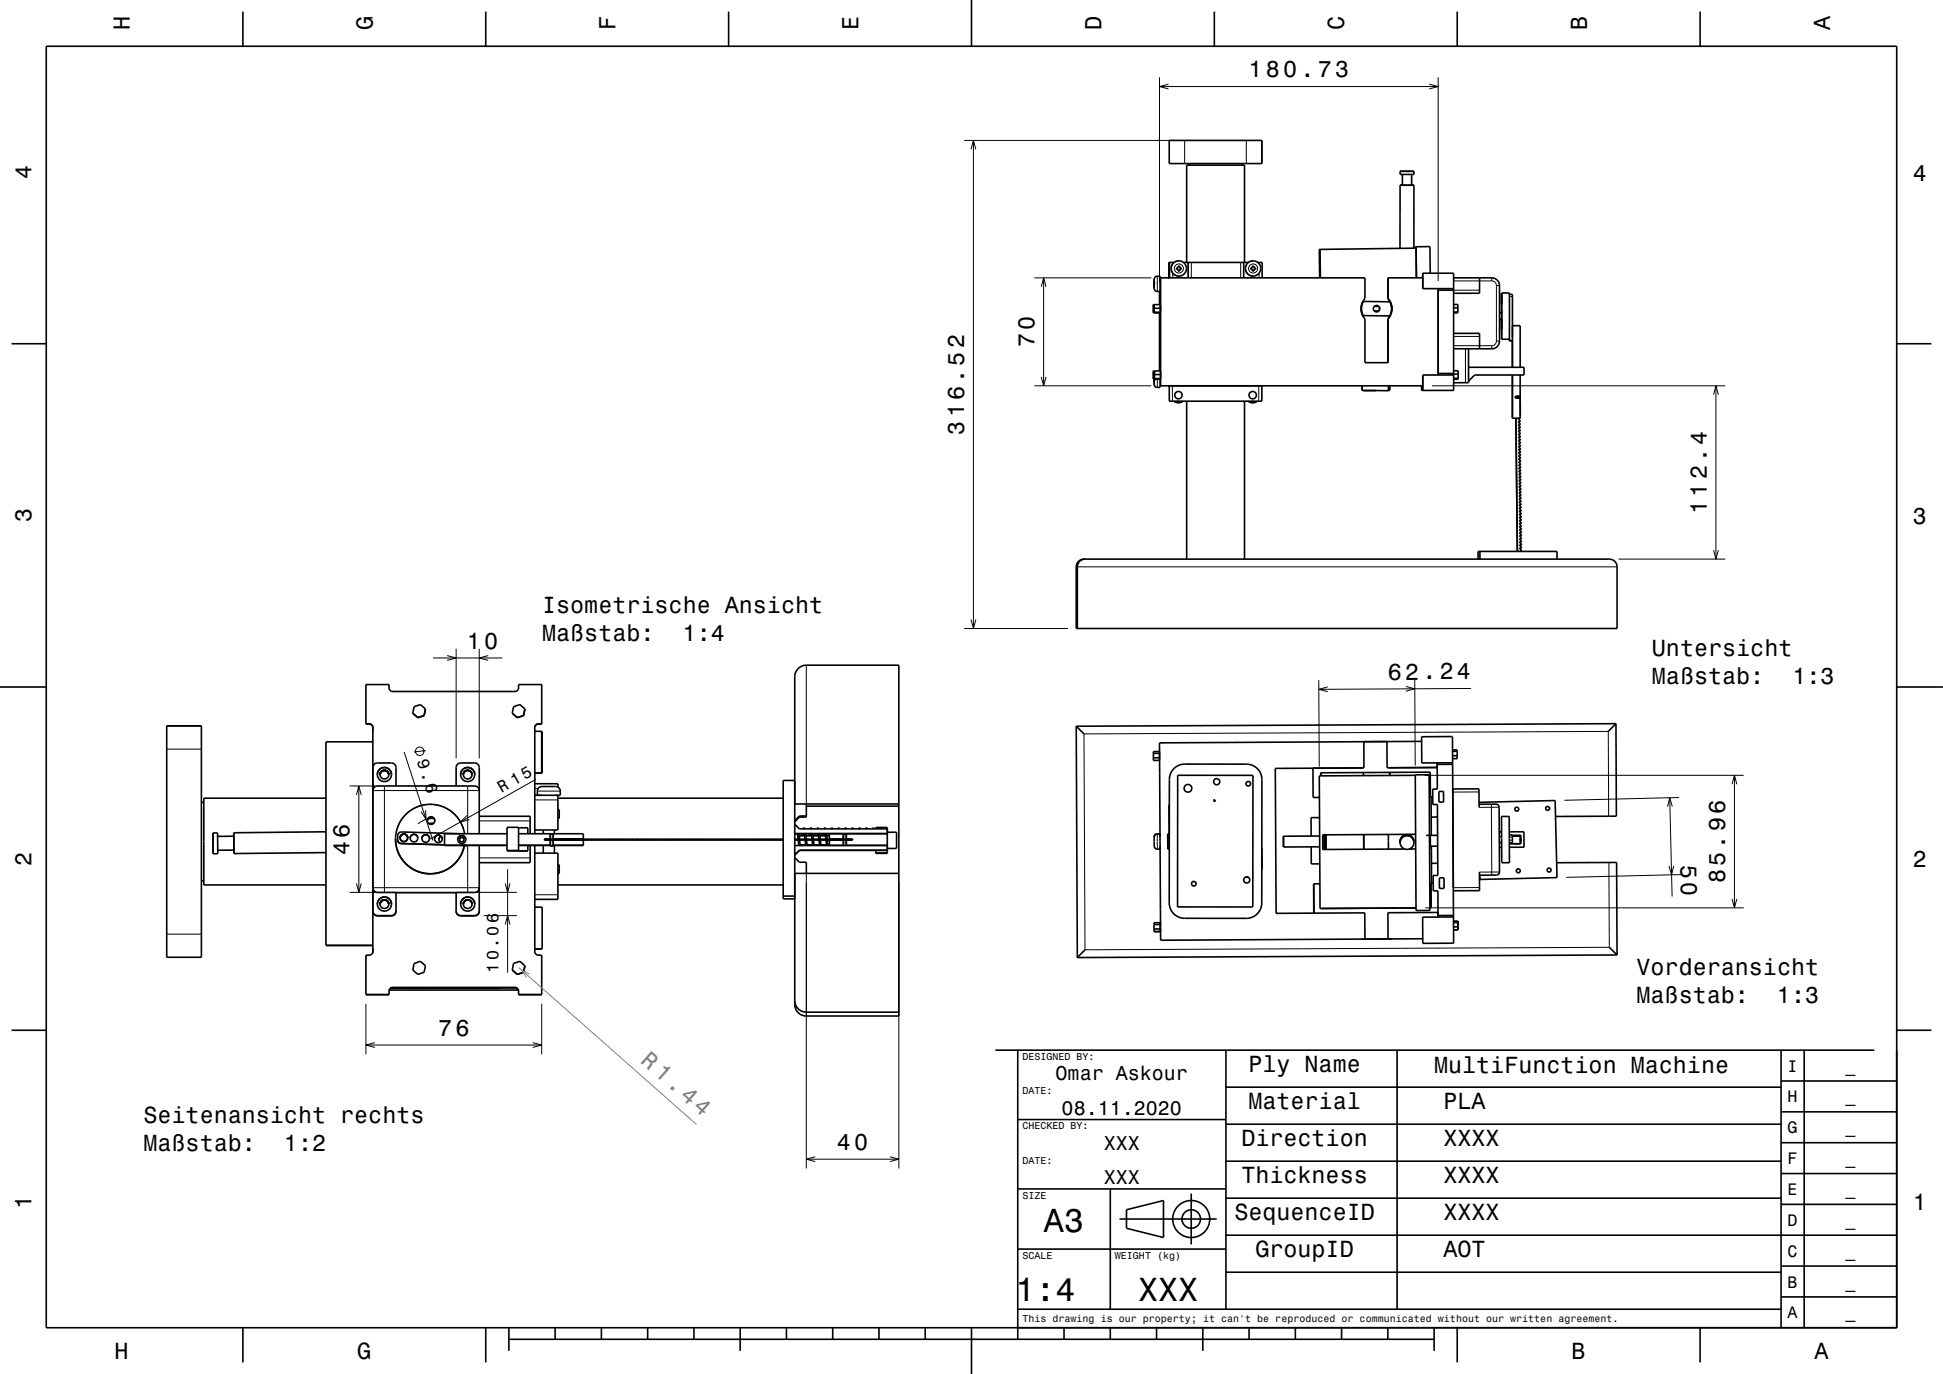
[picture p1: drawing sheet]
<svg xmlns="http://www.w3.org/2000/svg" width="420mm" height="297mm" viewBox="0 0 420 297" stroke-linecap="round" stroke-linejoin="round" font-family="sans-serif">
<g fill="none" stroke="#000" stroke-width=".22">
<path d="M250.6 16.7v44.3M250.6 18.7h60.3M252.6 18.2l-2 .5 2 .5M308.9 18.2l2 .5-2 .5M310.9 16.7v44M208.4 30.4h45.7M209.9 32.3l.5-1.9 .5 1.9M210.4 30.4v105.5M256.1 30.4v5M269.4 30.4v5M272.7 30.4v5M272.8 30.4v5"/>
<path d="M250.2 59.7v3.3M252.7 56.7v3.3M252.8 56.7v3.4M253.5 56.7v.3M253.5 59v1.1M254.8 56.4a1.65 1.65 0 0 0-1.6 1.6 1.65 1.65 0 0 0 1.6 1.7M256.8 56.7v3.4M257.5 56.7v3.4M268.2 56.7v3.4M270.9 56.4a1.65 1.65 0 0 0-1.7 1.6 1.65 1.65 0 0 0 1.7 1.7M272.2 56.7v.3M272.2 59v1.1"/>
<path d="M223.6 60.1h25.3M225.1 62l.5-1.9 .5 1.9M225.6 60.1v23.3M249.5 60.4v1.9zM314.2 62.7h5.6M314.2 72.7h5.6M314.2 74.7h8.3M314.2 60.7h8.3M316.8 75.4v7.3M322.5 60.1v.6M322.5 60.7l.7 .3 .3 .7M322.5 74.7v.7"/>
<path d="M323.5 73.7l-.4 .8-.6 .2M323.5 61.7v12M323.5 61.7h.6M323.5 73.7h.6M326.3 64.1h.6M223.6 83.4h25.3M225.1 81.5l.5 1.9 .5-1.9M249.5 81.1v2zM250.2 81.9v1.8M253.4 83.4v3.3M272.1 83.4v3.3M309.5 83.4h63.4"/>
<path d="M370.4 85.3l.5-1.9 .5 1.9M370.9 83.4v37.5M370.4 118.9l.5 2 .5-2M208.4 135.9h22.5M209.9 133.9l.5 2 .5-2M232.6 122.5h116.9M349.9 120.9h23M36 156.9h7.5M93.6 142.2h15M96.7 141.7l1.9 .5-1.9 .5M98.6 140.2v23.7M103.6 140.2v23.7"/>
<path d="M105.5 141.7l-1.9 .5 1.9 .5M174.3 143.8v30M285.1 147l.1 18.7M287 148.5l-1.9 .5 1.9 .5M303.9 148.4l1.9 .5-1.9 .5M305.8 146.9l.1 18.6M318 148.8l-32.9 .2M36 161.9h7.5M75.6 169.9h5.5M77.1 171.8l.5-1.9 .5 1.9M77.6 169.9v23M80.6 170.9h23"/>
<path d="M83.1 169.9v23M85.8 179.4a7.5 7.5 0 0 1 7.3-5.5 7.5 7.5 0 0 1 7.2 5.6M87.4 162.5l6.2 19.2M92 175.1l.1 2-1.1-1.7M92 162.2l-2.5 .3M92.1 177.1l-1.7 1M101 176.3l-1.5 1.4 2-.5M101.1 169.9v10.3M103.6 177.4h11M115.6 170.4h.8M115.6 172.9h5M115.9 168.5l-22.9 12.9"/>
<path d="M116.2 171h4.9M307.9 167.6h69M319.7 171.2h-5.7M322.4 173.8l.1 15.4M324.1 174.5h-4.4M347.7 176.4l-.1-18.3-113.3 .5 .2 46.7 113.4-.5-.1-18.4M360.9 172.4l.5 21.4M361.5 174.4l-.6-2-.4 2M362.9 172.4l-24.7 .6M374.4 169.5l.5-1.9 .5 1.9M374.9 167.6v28.6M75.6 192.9h5.5"/>
<path d="M77.1 191l.5 1.9 .5-1.9M81.6 192.9a.82 .82 0 0 1-.9-1h22.8a.86 .86 0 0 1-.9 1M81.6 192.9h.1M81.6 197.9v.1M83.1 192.9h-1.5M83.1 192.9h18M84.6 197.9v.1M86.7 182.3h.1M99.6 197.9v.1M101.1 192.9h1.5M101.1 182.7v10.2M102.6 192.9h.1"/>
<path d="M102.6 197.9v.1M103.1 192.9h8.6M103.6 186.4h11M103.6 185.4h11M104.6 197.9h7.1M109.2 199.9l.5-2 .5 2M109.2 191l.5 1.9 .5-1.9M109.7 187.9v22.3M115.6 193.4h5M174.3 188.8v63.8M194.3 190.8v61.8M250.2 180.3v3.3"/>
<path d="M308.1 196.2h68.8M319.8 191.8l-5.6 .1M324.1 188.5h-4.3M326.9 180.9h-.6M326.9 181.6h-.6M326.9 182.1h-.6M361.8 187.2l-.5 1.9-.5-1.9M363.3 189.1l-24.7 .5M374.4 194.3l.5 1.9 .5-1.9M36 201.9h7.5M79.1 217v10.9M117.1 217v10.9"/>
<path d="M79.1 225.9h38M81 225.4l-1.9 .5 1.9 .5M115.2 225.4l1.9 .5-1.9 .5M174.3 250.6h20M176.2 250l-1.9 .6 1.9 .5M192.4 250l1.9 .6-1.9 .5"/>
<circle cx="254.8" cy="58" r=".98"/>
<circle cx="270.9" cy="58" r=".98"/>
<circle cx="90.7" cy="162.4" r=".91"/>
</g>
<g fill="none" stroke="#000" stroke-width=".35">
<path d="M10 10h400v277h-400zM52.5 2.5v7.5M105 2.5v7.5M157.5 2.5v7.5M210 0v10M262.5 2.5v7.5M315 2.5v7.5M367.5 2.5v7.5M252.7 30.4h20.1v5h-20.1zM257.1 35.4v.3M268.4 35.4v.3M302.6 37v.7h1.4h1.6v-.7"/>
<path d="M302.6 37h3M303.1 37.7v2.3h1M305.1 37.7v2.3M249.7 59.9l.5-.2h.6v3.3h-.8l-.5-.5v-2.1zM252.7 56.7v3.3M252.8 56.7v3.4M253.8 56.7h-1.1v3.3M254.7 58.2h.1M254.7 58.2v.3h.3M254.8 56.4h.1M255 57.5v.4M255 57.5h-.3v.4h-.4v.3h.4"/>
<path d="M255 58.2h.1M255 57.9h.3v.3M255 58.2v.3M255 58.5h.1M255.3 58.2h.1M255.3 58.2h-.3M255.8 56.7h14.1M256.5 56.7v-21h12.5v21M256.8 56.7v3.4M268.8 56.7v3.4M270.7 58.2h.1M270.7 58.2v.3h.3"/>
<path d="M270.9 56.4h.1M271 57.9h.1M271 57.9v-.4h-.3v.4h-.3v.3h.3M271 57.9h.4v.3M271 58.2v.3M271 58.2h.1M271 58.5h.1M271.4 58.2h.1M271.4 58.2h-.4M271.9 56.7h.9v3.4M285.3 53.9l.1 6.2M285.3 53.9h-.1l.1 6.2"/>
<path d="M302.6 40h1.6M302.6 40v13.7M303.1 40h-.5M305.1 40h-1M305.1 40h.5M305.6 40h-1.4M305.6 40v13.6M306.1 53.3h-.2v.3h.2l-20.8 .3M306.1 53.3l.1 6.8M306.1 53.3h3l.1 5.8M307.5 59.1h6.7v3.3h-6.6zM2.5 74.3h7.5"/>
<path d="M249.3 65.8v.8M249.3 65.8v1.8M249.3 65.8h1.5v.8M249.3 67.5v.1M249.3 66.6v.9M249.3 67.5h1.5M249.3 66.6h1.5M249.5 65.8v1.8zM249.5 60.9h.1M249.5 61.2h.1M249.5 60.9v1M249.5 61.9h.1"/>
<path d="M250.6 63v2.8M250.6 67.6v12.6M250.8 60.1h44.2v4.4a3.3 3.3 0 0 0 0 4.4v9.5h5v-9.5M250.8 66.2v1M250.8 67.5l-1.5 .1M250.8 66.6v.9M250.9 60.1v23.3M252.5 60v.1M294.3 66.2h.1M294.3 67.2h.1M294.3 67.2l.3 1M294.3 66.2v1"/>
<path d="M294.6 68.2h.1M294.6 68.2l5.8 .1M294.7 68.2v.2M294.7 65.2l-.4 1.4 .3 1.6M294.7 65.2l-.4 1M294.7 65.2h5.8M297.1 66.2h.9M297.1 67.2h.9M297.5 66l.5 .2M297.5 66a.69 .69 0 0 0-.6 .7 .69 .69 0 0 0 .6 .7M297.5 66a.69 .69 0 0 1 .7 .7 .69 .69 0 0 1-.7 .7M298 67.2l-.5 .2"/>
<path d="M298 66.2l.1 .1a.68 .68 0 0 1-.1 .9M298 66.2h.1M300 64.5l.5 .8 .3 .9M300 68.9h.1M300 64.5h.1M300 64.5a3.3 3.3 0 0 1 0 4.4M300.3 68.3v.2M300.4 68.3h.1M300.5 65.2l.3 1.7-.4 1.4M300.5 65.2h.1M300.8 66.2v1M300.8 66.2h.1"/>
<path d="M300.8 67.2h.1M300.8 67.2l-.2 .9-.6 .8M307.5 60.1h-7.5v4.4M314.2 72.1h5.6v3.3M314.2 62.7h-3.3v-.3v18.7v-.4h3.3M314.2 62.7v18M314.2 67.4h.9M314.2 66.5h.9M314.2 65.8h.9v.7M314.2 62.4v.3M314.2 60.1h8.3a1.67 1.67 0 0 1 1.6 1.6v12a1.67 1.67 0 0 1-1.6 1.7h-8.3M315.1 67.4v.2h-.9"/>
<path d="M315.1 66.5v.9M317.4 79.4h12v1.7h-10.6l-1.4 1.3M317.4 75.4v7.3h-3.2M319.8 60.1v3.3h-5.6M324.1 69h.5M324.1 67.7h.5M324.6 69v4.3M324.6 69v.6M324.6 67.3v.4zM324.6 63.3h1.7v10M324.6 63.3v10M324.6 63.3v4.4"/>
<path d="M324.6 63.4v2.3zM324.6 67.7v1.3M324.6 69v2.2zM324.6 63.3h.1M324.6 73.3h1.7M326.3 73.3v.4M326.3 73.6h.6l-.6 .1M326.3 73.2v.4M326.3 73.6v.1M326.3 63.6h.6v15.8M326.9 70.4h1.7v9M410 74.3h7.5"/>
<path d="M249.3 80.2v.8M249.3 80.2v1.7M249.3 80.2h1.6v.8M249.3 81v.8M249.3 81.8v.1M249.3 81.8h1.6M249.3 81h1.6M249.5 82.6h.1M249.5 81.6v1M249.5 81.6h.1M249.5 80.9v1.7a.79 .79 0 0 0 .7 1.1h.6v-1.8M249.5 80.2v1.7z"/>
<path d="M250.8 83.4h56.7M250.9 81.8l-1.6 .1M250.9 81v.8M252.5 83.4h.3M252.8 83.4v3.3h20v-3.3M253.7 86.7a1.64 1.64 0 0 0 2 0M254.4 86.7l.3 .2M254.4 86.7l.4 .2 .3-.2M256.5 86.7v34.2M269 86.7v34.2M269.8 86.7a1.64 1.64 0 0 0 2 0M270.4 86.7l.4 .2"/>
<path d="M270.5 86.7l.3 .2 .3-.2M294.4 83.4v1M294.5 83.4l-.1 1M294.7 84.4l.1 .1M294.8 84.4v.1M297.4 84.4l-2.6 .1M300.1 83.4v1.1l-5.7-.1M300.4 83.4v1h-.3M307.3 83.4v1h6.9v-3.3h-6.7l.1 3.3M307.3 83.4v1M314.2 80.7v.4M314.2 80.1h1v.8"/>
<path d="M314.2 80.9h1M314.2 81.8h1M315.2 81.8v.2h-1M315.2 80.9v.9M326.9 81.1v9.3h1.7M327.6 85.6v.5M327.7 90.4l.3 28.8M327.9 85.8l.4-.1v.2l-.3 .1zM328.1 85.6h.1M328.6 81.1v4.5h-1v.5h1v4.3M328.6 90.4l-.4 .1 .5 .6h-.5l.5 .7h-.5l.5 .7h-.5l.5 .6h-.5l.5 .7h-.5l.5 .7h-.5l.5 .6h-.5l.5 .7h-.5l.5 .7h-.5l.5 .6h-.5l.5 .7h-.5l.5 .7h-.4l.4 .6h-.4l.5 .7h-.5l.5 .7h-.5l.5 .6h-.5l.5 .7h-.5l.5 .7h-.5l.5 .6h-.5l.5 .7h-.5l.5 .7h-.5l.5 .6h-.5l.5 .7h-.5l.5 .7h-.5l.5 .6h-.5l.5 .7h-.4l.4 .7h-.4l.5 .6h-.5l.5 .7h-.5l.5 .7h-.5l.5 .6h-.5l.5 .7h-.5l.5 .7h-.5l.5 .6h-.5l.5 .7h-.5l.5 .7h-.5l.5 .6h-.5l.5 .7h-.5l.5 .7h-.4l.4 .6h-.4l.4 .7h-.4l.5 .7h-.5l.5 .6-.5 .1M328.6 89.8h.1"/>
<path d="M328.6 85.5v4.3M319.9 119.2v1.7M233.2 121.3l.6-.4h.5h113.6a1.67 1.67 0 0 1 1.6 1.6v13.4h-116.9v-13.4l.2-.6zM234.5 120.9a1.66 1.66 0 0 0-1.6 1.6v13.4M319.5 120.9v-1.7h17.1v1.7M0 148.5h10M36 156.9h7.5v50h-7.5zM79.1 156.5h1M80.1 156.5l.5 .5M80.1 156.5h-1v-8.5h5v1l.5 .5h27l.5-.5v-1h5v8.5h-1M80.6 157v49l-.5 .5h-1v8.5h5v-1M89.2 154.2h.1"/>
<path d="M89.2 154.2l1.1 .9M90.3 155.1h.1M91.7 154.7l-1.4 .4M91.7 154.7h.1M92 153.3h.1M92 153.3l-.3 1.4M92 153.3l-1.1-1-1.4 .5-.3 1.4M110.7 154.2h.1M110.7 154.2l1.1 .9M111.8 155.1h.1M113.2 154.7h.1M113.2 154.7l-1.4 .4"/>
<path d="M113.5 153.3h.1M113.5 153.3l-.3 1.4M113.5 153.3l-1.1-1-1.4 .5-.3 1.4M115.6 158.1h1.5M115.6 157v23.2M116.1 156.5l-.5 .5M116.1 156.5h.1M116.1 156.5h1M117.1 158.1h.1v9M117.1 158.1v9M172.5 144.5a2.47 2.47 0 0 1 1.8-.7h20v75.8h-20a2.51 2.51 0 0 1-2.5-2.5v-70.8a2.5 2.5 0 0 1 .7-1.8zM232.6 157l.3 50"/>
<path d="M232.6 157l1.7 1.6M307.3 159.3l6.7-.1v5.7h-6.7zM349.3 156.4l.1 20-13.2 .1M349.3 156.4l-116.7 .6M349.3 156.4l-1.7 1.7M410 148.5h10M43.5 173.4h.6M70.5 172.5h-26.4v18.8h26.4M70.5 179.8l-20 .2M80.6 165.9l.2-.5 .6-.4 3.2-.1 .5 .2 .4 .3 .1 .5v4M80.6 170.9l.3-.7a1.52 1.52 0 0 1 1.3-.3h19.8a1.21 1.21 0 0 1 1.6 1M80.6 160.3l-10.1 .1v44"/>
<path d="M82.1 167.5a.95 .95 0 0 1 1-.9 .95 .95 0 0 1 .9 .9M82.1 167.4a.95 .95 0 0 1 1-.9 .95 .95 0 0 1 .9 .9M83.1 165.9a1.53 1.53 0 0 0-1.5 1.5 1.53 1.53 0 0 0 1.5 1.5 1.53 1.53 0 0 0 1.5-1.5M83.1 165.9a1.52 1.52 0 0 1 1.5 1.5M83.6 166.7l.3 .3 .1 .5M83.6 166.7a.95 .95 0 0 0-1.5 .8M83.6 166.6l.3 .4 .1 .4M93.8 177.9l-1.1 .1M93.8 176.9l-1.3 .1M98.6 169.9v-4.1l.3-.6 .7-.3h3l.7 .3 .3 .7v14.3M101.1 165.9a1.53 1.53 0 0 0-1.5 1.5 1.53 1.53 0 0 0 1.5 1.5 1.53 1.53 0 0 0 1.5-1.5M101.1 165.9a1.53 1.53 0 0 1 1.5 1.5"/>
<path d="M101.6 166.7a.95 .95 0 0 0-1.5 .8 .95 .95 0 0 1 1-1 .95 .95 0 0 1 .9 .9M101.6 166.7l.3 .3 .1 .5M101.6 166.6l.3 .4 .1 .4M103.6 176.4h11v3.8M109.6 178.8h2.5v5.1h2h-4.5zM112.1 178.9h2v1.3M115.6 171.9h5.5a1.61 1.61 0 0 0-.4-1.7l-.6-.2-3.4 .1-.5 .6v1.2M115.6 167.1h1.5M115.6 167.1h1.6M115.6 169.4h5v.7M117.1 167.1h.1M117.4 179.4v.8"/>
<path d="M119.8 179.4v.8M120.6 172.5h48.7M120.6 171.9v7.5h-5M120.6 175h.3v1.9h-.3M171.8 168.7h-2.5v25.6h2.5M171.8 178.2l1 1h19M172.8 176.4v.2M172.8 176.4h1.5M172.8 176.4l-1 1M172.8 176.6l-1 1M173.6 179.2l.2-.2 .2 .2M174.3 174.3h20"/>
<path d="M174.3 173.9v2.7h-1.5M175.1 179.2l.1-.2 .3 .2M176.6 179.2l.2-.2 .2 .2M178.1 179.2l.1-.2 .3 .2M179.6 179.2l.1-.2 .3 .2M181.1 179.2l.2-.2 .2 .2M182.6 179.2l.1-.2 .3 .2M184.1 179.2l.2-.2 .2 .2M185.6 179.2l.1-.2 .3 .2M187.1 179.2l.2-.2 .2 .2M188.6 179.2l.2-.2 .2 .2M189.3 179.2v-.3h2.5v5.6h-2.5v-.7"/>
<path d="M191.8 179.9h2v3.5h-2M194.3 173.8h-22.5M249.3 162.8v1M249.3 163.8v.6h1.4M250.7 162.8l-.1-.3h-1.3v.3M250.7 162.8h-1.4M250.7 162.8v1h-1.4M252.8 173.9l-.1 6.4M253.7 166.2l1-.7 1.2-.3h13.5a3.3 3.3 0 0 1 3.4 3.3l-.1 26.7a3.3 3.3 0 0 1-3.3 3.3h-13.3a3.3 3.3 0 0 1-3.4-3.3l.1-26.9 .3-1.2zM254.6 167.6h16.2v28.5l-16.3-.1zM262.4 172.9l.3 .1-.1 .2-.2-.1zM283.8 166.1v6.3h1.4"/>
<path d="M285.2 176.7h-1.8v4M285.5 167.7v-.7l23.7-.1v5.3h.5M285.5 167v.7M294.7 167v.7M294.8 160.3v5.7l-19.1 .1 .1 31.3 19.2-.1v5.7M299.8 160.3v5.7l10.9-.1M300.4 167v.6M305.9 167.5h3l.2 29.3h-3zM305.9 167.6l-20.7 .1 .1 28.7 20.8-.1M307.3 160.3l-56.7 .3 .2 20.3M308.9 167.5h.3M309.3 172.2l.1 8.4"/>
<path d="M310.7 176.6h-1.3M311 171.1h1v2.3h-1zM314 162.1h1v.3M314 164.9v.3M314 165.2h-3.3v-.3v5.7h-1v3.3h1l.1 15.3h-1v3.4h1l.1 5.6v-.3h3.3M314 165.2l.2 32.7M314 170.5h5.7v4M315 162.4h-1M315 162.4v.9M315 163.3v.7h-1M315 163.3l-1 .1M319.7 173.4l16.5-.4 .4 16.7-16.7 .4v-.9"/>
<path d="M319.7 173.8h3.7a.67 .67 0 0 1 .7 .7v14a.67 .67 0 0 1-.6 .7h-3.7M324.6 176.5h1.6l.1 10h-1.7zM324.6 179.8h-.5M326.2 179.8h3.2v3.3h-3.1M43.5 190.4h.6M46 180.1l1-.1 .1 2.1v2.4h-1M46 180.1l.1 4.4M50.5 180v.8M50.5 180l.1 4.5M50.5 180.8l.1 3M50.5 180.8h-3.5M50.6 183.8v.7"/>
<path d="M50.6 183.8h-3.5M70.5 184.3l-19.9 .2M80.6 196.9l.3 .7 .7 .3h3.2l.6-.4 .2-.6M80.6 191.9l.3 .7 .6 .3h4.1v4.1l-.3 .7-.7 .3h-3.1l-.6-.4-.3-.6M81.6 195.4a1.52 1.52 0 0 0 1.5 1.5 1.52 1.52 0 0 0 1.5-1.5M81.6 195.4a1.52 1.52 0 0 1 1.5-1.5 1.52 1.52 0 0 1 1.5 1.5M82.1 195.5a.95 .95 0 0 1 1-1 .95 .95 0 0 1 .9 1M82.1 195.5a.95 .95 0 0 1 1-.9 .95 .95 0 0 1 .9 .9M83.6 194.6a.95 .95 0 0 0-1.5 .8M83.6 194.6l.3 .4 .1 .4M83.6 194.7a.95 .95 0 0 0-1.5 .8M83.6 194.7l.3 .3 .1 .5"/>
<path d="M84.6 195.4a1.52 1.52 0 0 0-1.5-1.5 1.52 1.52 0 0 0-1.5 1.5M85.5 181.4a7.5 7.5 0 0 0 6.8 7.4 7.5 7.5 0 0 0 8.1-6M85.5 181.4h.1M85.6 193h13M86 181.6l.1 .4 .6 .3 9.4 .3M86 181.6h.1M86.5 181.1a.82 .82 0 0 0 .8 .8 .82 .82 0 0 0 .8-.8M86.5 181.1a.82 .82 0 0 1 .8-.8 .82 .82 0 0 1 .8 .8M86.5 181.1h.1M88.7 181.1a.82 .82 0 0 1 .8-.8 .82 .82 0 0 1 .8 .9M88.7 181.1h.1M91.2 181.2a.83 .83 0 0 0 .8 .9 .83 .83 0 0 0 .8-.9"/>
<path d="M91.2 181.2a.83 .83 0 0 1 .8-.8 .83 .83 0 0 1 .8 .8M91.2 181.2a.83 .83 0 0 1 .8-.8 .83 .83 0 0 1 .8 .9M93.9 181.3a.82 .82 0 0 1 .9-.8 .82 .82 0 0 1 .8 .8M93.9 181.3h.1M94.9 181.5l.2 .6M95.1 180.9l.2-.2-.3 .4-.1 .4zM98.6 196.9l.3 .7 .7 .3h3.2l.6-.4 .2-.6M99.3 181.5h.1M99.4 180.2l-12.6-.4-.5 .2-.3 .4v1.2M99.6 195.4a1.53 1.53 0 0 0 1.5 1.5 1.53 1.53 0 0 0 1.5-1.5M99.6 195.4a1.53 1.53 0 0 1 1.5-1.5 1.53 1.53 0 0 1 1.5 1.5M99.6 182.7l1.3 .1"/>
<path d="M99.8 182.7l1.1 .1M100.4 194.8l.7-.3 .5 .1a.98 .98 0 0 0-1.5 .8zM100.4 180.2a7.5 7.5 0 0 0-8-6.3 7.5 7.5 0 0 0-6.9 7.5M100.9 182.8h.1M100.9 182.7v.1M101.6 194.6l.3 .4 .1 .4-.1-.4zM102.6 195.4a1.53 1.53 0 0 0-1.5-1.5 1.53 1.53 0 0 0-1.5 1.5M103.6 182.7l-.1 14.6-.4 .5-.5 .2h-3.1l-.4-.2-.4-.4-.1-.4v-4.1h4.2l.6-.4 .2-.6M109.6 180.2h-13.5v2.5h13.5M109.6 183.8h2.5M112.1 180.2h14v1.2M112.1 182.7h6.9"/>
<path d="M114.1 182.7v1.2M114.6 182.7v3.8h-11M115.6 196.1h1.6v9M115.6 182.7v23.3l.5 .5h1v8.5h-5v-1M115.6 184.4h5v10h-5M117.4 182.7v1.7M118.9 180.2v1.2h-1.2v.2M118.9 181.6v1.1M119 181.4l.1-1.2h.5v1.2M119 182.8v-1.3h.6v1.3M119 182.8h.6M119 181.6h-1.3"/>
<path d="M119.6 181.6h6.5v1.1h-6.5M119.6 181.4h6.5M119.8 182.7v1.7M120.6 191.3h48.7M120.6 186.9h.3v1.9h-.3M125.2 181.4h-7.5M125.2 181.4h.1M125.2 181.5h.1M125.2 181.4v.1M126.2 181.4h.1M126.2 181.5h.1M126.2 181.4v.1"/>
<path d="M127.2 181.4h.1M127.2 181.5h.1M127.2 181.4v.1M128.2 181.4h.1M128.2 181.5h.1M128.2 181.4v.1M129.2 181.4h.1M129.2 181.5h.1M129.2 181.4v.1M130.2 181.4h.1M130.2 181.4h-5M130.2 181.5h.1"/>
<path d="M130.2 181.4v.1M130.2 181.4h39.1M131.2 181.4h.1M131.2 181.5h.1M131.2 181.4v.1M132.2 181.4h.1M132.2 181.5h.1M132.2 181.4v.1M133.2 181.4h.1M133.2 181.5h.1M133.2 181.4v.1M134.2 181.4h.1"/>
<path d="M134.2 181.5h.1M134.2 181.4v.1M135.2 181.4h.1M135.2 181.5h.1M135.2 181.4v.1M136.2 181.4h.1M136.2 181.5h.1M136.2 181.4v.1M137.2 181.4h.1M137.2 181.5h.1M137.2 181.4v.1M138.2 181.4h.1"/>
<path d="M138.2 181.5h.1M138.2 181.4v.1M139.2 181.4h.1M139.2 181.5h.1M139.2 181.4v.1M140.2 181.4h.1M140.2 181.5h.1M140.2 181.4v.1M141.2 181.4h.1M141.2 181.5h.1M141.2 181.4v.1M142.2 181.4h.1"/>
<path d="M142.2 181.5h.1M142.2 181.4v.1M143.2 181.4h.1M143.2 181.5h.1M143.2 181.4v.1M144.2 181.4h.1M144.2 181.5h.1M144.2 181.4v.1M145.2 181.4h.1M145.2 181.5h.1M145.2 181.4v.1M146.2 181.4h.1"/>
<path d="M146.2 181.5h.1M146.2 181.4v.1M147.2 181.4h.1M147.2 181.5h.1M147.2 181.4v.1M148.2 181.4h.1M148.2 181.5h.1M148.2 181.4v.1M149.2 181.4h.1M149.2 181.5h.1M149.2 181.4v.1M150.2 181.4h.1"/>
<path d="M150.2 181.5h.1M150.2 181.4v.1M151.2 181.4h.1M151.2 181.5h.1M151.2 181.4v.1M152.2 181.4h.1M152.2 181.5h.1M152.2 181.4v.1M153.2 181.4h.1M153.2 181.5h.1M153.2 181.4v.1M154.2 181.4h.1"/>
<path d="M154.2 181.5h.1M154.2 181.4v.1M155.2 181.4h.1M155.2 181.5h.1M155.2 181.4v.1M156.2 181.5h-7M156.2 181.4h.1M156.2 181.5h.1M156.2 181.4v.1M157.2 181.4h.1M157.2 181.5h.1M157.2 181.4v.1"/>
<path d="M158.2 181.4h.1M158.2 181.5h.1M158.2 181.4v.1M159.2 181.4h.1M159.2 181.5h.1M159.2 181.5h-3M159.2 181.4v.1M160.2 181.4h.1M160.2 181.5h.1M160.2 181.4v.1M161.2 181.4h.1M161.2 181.5h.1"/>
<path d="M161.2 181.4v.1M162.2 181.4h.1M162.2 181.5h.1M162.2 181.4v.1M163.2 181.4h.1M163.2 181.5h.1M163.2 181.4v.1M164.2 181.4h.1M164.2 181.5h.1M164.2 181.4v.1M165.2 181.4h.1M165.2 181.5h.1"/>
<path d="M165.2 181.4v.1M166.2 181.4h.1M166.2 181.5h.1M166.2 181.4v.1M167.2 181.4h.1M167.2 181.5h.1M167.2 181.4v.1M168.2 181.4h.1M168.2 181.5h.1M168.2 181.4v.1M169.2 181.4h.1M169.2 181.5h.1"/>
<path d="M169.2 181.4v.1M169.3 181.5l-51.6 .1M169.3 193.7h2.5M171.8 185.4l1 1h1.5v2.4M171.8 182.8h20M171.8 180.2h20M171.8 181.4h4.4M172.2 181.5h-.4h12.4M172.2 181.4v.1zM172.4 180.2v.1M172.4 180.2l.1 1.2M172.5 181.5l.2 1.3"/>
<path d="M172.7 182.7l-.1 .1M172.7 180.2l.1 1.2M172.7 180.6l.1 .1M172.8 180.7v.5M172.8 183.8h19M172.8 183.8l-1 1M172.8 180.7h1.1M172.8 181.5l.2 1.3M173 182.6h1.2M173.1 182.6v.2M173.2 181.4h.1M173.2 181.5h.1"/>
<path d="M173.2 181.4v.1M173.4 180.2l-.1 .5M173.4 182.6v.2M173.7 180.2l-.1 .5M173.9 180.2l.1 1.2M174 181.5l.2 1.3M174.2 180.2l.1 1.2M174.2 181.4v.1zM174.2 180.7h1.2M174.3 188.8h-2.5M174.3 188.8h20M174.3 181.5l.2 1.3"/>
<path d="M174.5 182.6h1.2M174.6 182.6v.2M174.9 180.2l-.1 .5M174.9 182.6v.2M175.2 181.4h.1M175.2 181.5h.1M175.2 181.4v.1M175.2 180.2l-.1 .5M175.4 180.2l.1 1.2M175.5 181.5l.2 1.3M175.7 180.2l.1 1.2M175.7 180.7h1.2"/>
<path d="M175.8 181.5l.2 1.3M176 182.6h1.2M176.1 182.6v.2M176.2 181.4h.1M176.2 181.4v.1v-.1M176.4 180.2l-.1 .5M176.4 182.6v.2M176.7 180.2l-.1 .5M176.9 180.2l.1 1.2M177 181.5l.2 1.3M177.2 180.2l.1 1.2M177.2 181.4h-1"/>
<path d="M177.2 181.4h7.1M177.2 181.4v.1M177.2 180.7h1.2M177.3 181.5l.2 1.3M177.5 182.6h1.2M177.6 182.6v.2M177.9 180.2l-.1 .5M177.9 182.6v.2M178.2 180.2l-.1 .5M178.4 180.2l.1 1.2M178.5 181.5l.2 1.3M178.7 180.2l.1 1.2"/>
<path d="M178.7 180.7h.6M178.8 181.5l.2 1.3M179 182.6h.3M179.1 182.6v.2M179.3 181.6h3v1.2M179.3 182.7h3M179.3 181.4h3M179.3 180.2v1.2M179.3 181.5v1.3M182.3 180.3h.1M182.3 180.2v1.2M182.3 182.8v-1.3h.6v1.3"/>
<path d="M182.3 181.4l.1-1.2h.5v1.2M182.4 180.2h.1M182.7 180.2h.1M182.9 180.2h.1M182.9 180.3h.1M183 181.4h1.3v.2h-1.3M183 182.7h8.8M184.2 181.4v.1zM189.3 184.4h2.5M191.8 180.2h-20M249.5 199.8v1M249.5 180.9v2a.67 .67 0 0 0 .7 .7h.6"/>
<path d="M249.5 180.9a.67 .67 0 0 1 .7-.6l.6-.1 .1 23 56.6-.3M249.5 180.9h.1M250.2 180.3a.66 .66 0 0 0-.7 .6M250.8 199.4v.5M250.8 199.4l-1.3 .1v.3M250.8 199.4v.4M250.8 199.8h-1.3M250.8 199.8v1M250.8 199.8h.1M252.4 181.1h.1M252.4 182.7h.1M252.5 182.6v.8h.3"/>
<path d="M252.5 182.6h.3M252.7 180.2h-.3v3.4h.4M252.7 180.3h.1M252.8 181.1h-.3M252.8 180.4h-.3v2.2M269.5 189.5l.4 .2M272.8 183.4v4.6M277.4 180.8v2.3M283.4 183.1v3.6h1.9M284 191.1v6.3M285.3 180.7l-7.9 .1M285.3 183l-7.9 .1"/>
<path d="M285.3 191l-1.3 .1M286.3 180.5v3.1M286.4 180.7a.89 .89 0 0 1 .2 1v.5a.66 .66 0 0 1-.1 .9v.3zM286.6 180.5v.2M286.6 183v.6M286.6 180.5v3.1M294.8 180.4v3.2zM300.1 180.4v3.1M302.7 182.3h.1M303.7 183.5l-17.8 .1M305.6 181.9a1.5 1.5 0 0 0-1.7-1.3 1.5 1.5 0 0 0-1.2 1.7M305.6 181.9a1.51 1.51 0 0 0-1.7-1.5 1.51 1.51 0 0 0-1.2 1.9"/>
<path d="M305.6 181.9h.1M305.6 181.9a1.5 1.5 0 0 1-1.3 1.7 1.5 1.5 0 0 1-1.6-1.3M306 180.3l-20.1 .2 .1 3.1M306 183.5h-1.4M307.5 198.3l6.7-.1v5.7h-6.6zM309.2 180.8v2.7v-.6h1.6M309.3 190.9v5.3M309.3 190.9l.1 5.3M309.3 190.9h.5M309.4 182.9v8M310.8 180.6h-2.5M310.8 186.6h-1.4"/>
<path d="M310.8 197.2l-10.8 .1v5.7M311.1 189.7h1l.1 2.3h-1.1zM314.2 197.9v.3M315.1 199.1h-.9M315.1 199.1v.3M315.1 199.1l.1 .3M315.1 199.4h-.9M315.1 199.4v.9M315.1 199.4h.1M315.2 199.4v1.6h-1h.9v-.7M319.8 188.5v4h-5.6M324.1 183.2h.5"/>
<path d="M324.6 180.8h-.5M324.6 182.1h-.5M326.3 180.5h.6v1.9M326.9 180.6l1.9-.1v1.9h-2.5M327.2 180.7h1.6h-.2M328.6 180.7v1.7M328.6 180.7h-1.7M328.6 181.5h.2M328.6 181.6h.2M328.6 181.5v.1M328.7 181.5v.1M328.7 181.5l.1 .1"/>
<path d="M328.8 181.5h-.2M328.8 181.6h-.2M336.5 186.5l12.9-.1 .1 20M70.5 204.4h10.1M79.1 215h5M84.5 213.6h2.8M84.6 213.5l-.5 .5h28l-.5-.5M84.6 213.5h27M87.3 213.6h6.6M87.3 213.6h.1M88.2 213.6h4.7zM88.2 213.6h.1"/>
<path d="M89.2 209.7h.1M89.2 209.7l1.1 .9M89.6 213.6h2zM90.3 210.6h.1M92 208.7l-.3 1.5-1.4 .4M92 208.7v.1M92 208.7l-1.1-.9-1.4 .5-.3 1.4M93.9 213.6h14.2h-14.2M93.9 213.6h.1M110.7 209.7l1.1 .9M110.7 209.7h.1M112.1 215h5"/>
<path d="M113.2 210.2l-1.4 .4M113.2 210.2h.1M113.5 208.7l-.3 1.5M113.5 208.7v.1M113.5 208.7l-1.1-.9-1.4 .5-.3 1.4M115.6 205.1h1.6M117.2 205.1h-1.6M171.8 216.3a2.5 2.5 0 0 0 2.5 2.5h20M234.5 205.3l-1.6 1.7M250.8 200.8v.6h-1.3v-.6M250.8 200.9h.1M250.8 200.8h-1.3"/>
<path d="M250.9 201.4h-1.4M294.3 203h.4M300.5 203h.3M315.1 200.3l-.9 .1M315.1 200.3h.1M347.9 204.8l1.6 1.6M349.5 206.4l-116.6 .6M2.5 222.7h7.5M215.2 227h190M220 227v62.5M265 235h120M265 227v56"/>
<path d="M302 227v56M385 233.7h25M385 227v60M390 227v60M410 222.7h7.5M220 257h45M220 242h45M240 257v26M257.5 258v11M265 259h120M265 251h120M265 243h120"/>
<path d="M385 253.7h25M385 247h25M385 240.3h25M220 270h45M242 263.5h21M243.5 261.5l8-2v8l-8-2zM265 275h120M265 267h145M385 273.7h25M385 260.3h25M52.5 287v7.5M105 287v7.5"/>
<path d="M110 289.5h200M110 287v5M120 287v2.5M130 287v2.5M140 287v2.5M150 287v2.5M160 287v5M170 287v2.5M180 287v2.5M190 287v2.5M200 287v2.5M210 287v10"/>
<path d="M220 283h165M230 287v2.5M240 287v2.5M250 287v2.5M260 287v5M270 287v2.5M280 287v2.5M290 287v2.5M300 287v2.5M310 287v5M315 287v7.5M367.5 287v7.5"/>
<path d="M385 280.3h25"/>
<circle cx="254.8" cy="58" r="1.65"/>
<circle cx="270.9" cy="58" r="1.65"/>
<circle cx="254.7" cy="85.4" r=".8"/>
<circle cx="270.8" cy="85.4" r=".8"/>
<circle cx="83.1" cy="167.4" r=".95"/>
<circle cx="93.2" cy="177.4" r=".81"/>
<circle cx="101.1" cy="167.4" r=".95"/>
<circle cx="256.8" cy="170.4" r=".83"/>
<circle cx="263" cy="169" r=".67"/>
<circle cx="269.8" cy="169.4" r=".5"/>
<circle cx="327.9" cy="174.9" r=".43"/>
<circle cx="334.5" cy="174.7" r=".43"/>
<circle cx="83.1" cy="195.4" r=".95"/>
<circle cx="87.3" cy="181.1" r=".81"/>
<circle cx="89.5" cy="181.2" r=".82"/>
<circle cx="94.8" cy="181.3" r=".82"/>
<circle cx="99.8" cy="181.5" r=".87"/>
<circle cx="99.8" cy="181.5" r=".5"/>
<circle cx="101.1" cy="195.4" r=".95"/>
<circle cx="258.1" cy="191" r=".5"/>
<circle cx="269.5" cy="190.2" r=".67"/>
<circle cx="328.2" cy="188.2" r=".43"/>
<circle cx="334.9" cy="188.1" r=".43"/>
<circle cx="257.5" cy="263.5" r="2"/>
<circle cx="257.5" cy="263.5" r="4"/>
</g>
<path d="M112.1 209.2l38.5 33.9M114.5 210.5l-1.8-.9 1.1 1.7" fill="none" stroke="#808080" stroke-width=".22"/>
<g font-size="7.2">
<text x="225.7" y="266.3">A3</text>
<text x="219.5" y="281.3">1:4</text>
<text x="246" y="281.3">XXX</text>
</g>
<g font-size="5">
<text x="28.1" y="6.5" transform="rotate(-90 28.1 6.5)">H</text>
<text x="80.6" y="6.5" transform="rotate(-90 80.6 6.5)">G</text>
<text x="133.1" y="6.5" transform="rotate(-90 133.1 6.5)">F</text>
<text x="185.6" y="6.5" transform="rotate(-90 185.6 6.5)">E</text>
<text x="238.1" y="6.5" transform="rotate(-90 238.1 6.5)">D</text>
<text x="290.6" y="6.5" transform="rotate(-90 290.6 6.5)">C</text>
<text x="343.1" y="6.5" transform="rotate(-90 343.1 6.5)">B</text>
<text x="395.6" y="6.5" transform="rotate(-90 395.6 6.5)">A</text>
<text x="269.9" y="16.7">180.73</text>
<text x="6.8" y="38.7" transform="rotate(-90 6.8 38.7)">4</text>
<text x="413.5" y="39">4</text>
<text x="223.6" y="75.1" transform="rotate(-90 223.6 75.1)">70</text>
<text x="208.4" y="94" transform="rotate(-90 208.4 94)">316.52</text>
<text x="6.8" y="112.9" transform="rotate(-90 6.8 112.9)">3</text>
<text x="368.9" y="111.1" transform="rotate(-90 368.9 111.1)">112.4</text>
<text x="413.5" y="113.2">3</text>
<text x="117.2" y="132.5">Isometrische Ansicht</text>
<text x="100.9" y="140.2">10</text>
<text x="117.2" y="138.6">Maßstab:</text>
<text x="147.6" y="138.6">1:4</text>
<text x="357.1" y="141.9">Untersicht</text>
<text x="300" y="146.9" transform="rotate(-1 300 146.9)">62.24</text>
<text x="357.1" y="147.9">Maßstab:</text>
<text x="387.5" y="147.9">1:3</text>
<text x="75.6" y="184.8" transform="rotate(-90 75.6 184.8)">46</text>
<text x="6.8" y="187.1" transform="rotate(-90 6.8 187.1)">2</text>
<text x="363.3" y="187" transform="rotate(89 363.3 187)">50</text>
<text x="372.9" y="190.9" transform="rotate(-90 372.9 190.9)">85.96</text>
<text x="413.5" y="187.4">2</text>
<text x="353.8" y="210.7">Vorderansicht</text>
<text x="353.8" y="216.7">Maßstab:</text>
<text x="384.1" y="216.7">1:3</text>
<text x="94.7" y="223.9">76</text>
<text x="269.9" y="231.8">Ply Name</text>
<text x="310" y="231.9">MultiFunction Machine</text>
<text x="269.9" y="239.8">Material</text>
<text x="312" y="239.8">PLA</text>
<text x="31" y="242.7">Seitenansicht rechts</text>
<text x="31" y="248.8">Maßstab:</text>
<text x="61.4" y="248.8">1:2</text>
<text x="180.9" y="248.6">40</text>
<text x="268.3" y="247.8">Direction</text>
<text x="312" y="247.8">XXXX</text>
<text x="268.3" y="255.8">Thickness</text>
<text x="312" y="255.8">XXXX</text>
<text x="6.8" y="261.3" transform="rotate(-90 6.8 261.3)">1</text>
<text x="266.8" y="263.8">SequenceID</text>
<text x="312" y="263.8">XXXX</text>
<text x="413.5" y="261.6">1</text>
<text x="271.4" y="271.8">GroupID</text>
<text x="312" y="271.8">AOT</text>
<text x="24.7" y="293.8">H</text>
<text x="77.2" y="293.8">G</text>
<text x="339.7" y="293.8">B</text>
<text x="392.2" y="293.8">A</text>
</g>
<text font-size="5" fill="#808080" x="138.2" y="229.5" transform="rotate(41 138.2 229.5)">R 1.44</text>
<g font-size="4.3">
<text x="228.2" y="233.5">Omar Askour</text>
<text x="229.5" y="241">08.11.2020</text>
<text x="238.6" y="248.5">XXX</text>
<text x="238.6" y="256">XXX</text>
</g>
<g font-size="3.6">
<text x="90.1" y="164.6" transform="rotate(72 90.1 164.6)">9.6</text>
<text x="108.4" y="171.5" transform="rotate(-29 108.4 171.5)">R 15</text>
<text x="107.7" y="210.2" transform="rotate(-90 107.7 210.2)">10.06</text>
<text x="386.4" y="231.6">I</text>
<text x="398.9" y="231.6">_</text>
<text x="386.4" y="238.3">H</text>
<text x="398.9" y="238.3">_</text>
<text x="386.4" y="245">G</text>
<text x="398.9" y="245">_</text>
<text x="386.4" y="251.6">F</text>
<text x="398.9" y="251.6">_</text>
<text x="386.4" y="258.3">E</text>
<text x="398.9" y="258.3">_</text>
<text x="386.4" y="265">D</text>
<text x="398.9" y="265">_</text>
<text x="386.4" y="271.6">C</text>
<text x="398.9" y="271.6">_</text>
<text x="386.4" y="278.3">B</text>
<text x="398.9" y="278.3">_</text>
<text x="386.4" y="285">A</text>
<text x="398.9" y="285">_</text>
</g>
<g font-size="2.2">
<text x="221" y="229.1">DESIGNED BY:</text>
<text x="221" y="236.6">DATE:</text>
<text x="221" y="244.1">CHECKED BY:</text>
<text x="221" y="251.6">DATE:</text>
<text x="221" y="259.1">SIZE</text>
<text x="221" y="272.1">SCALE</text>
<text x="241" y="272.1">WEIGHT (kg)</text>
<text x="221" y="285.8">This drawing is our property; it can't be reproduced or communicated without our written agreement.</text>
</g>
</svg>
